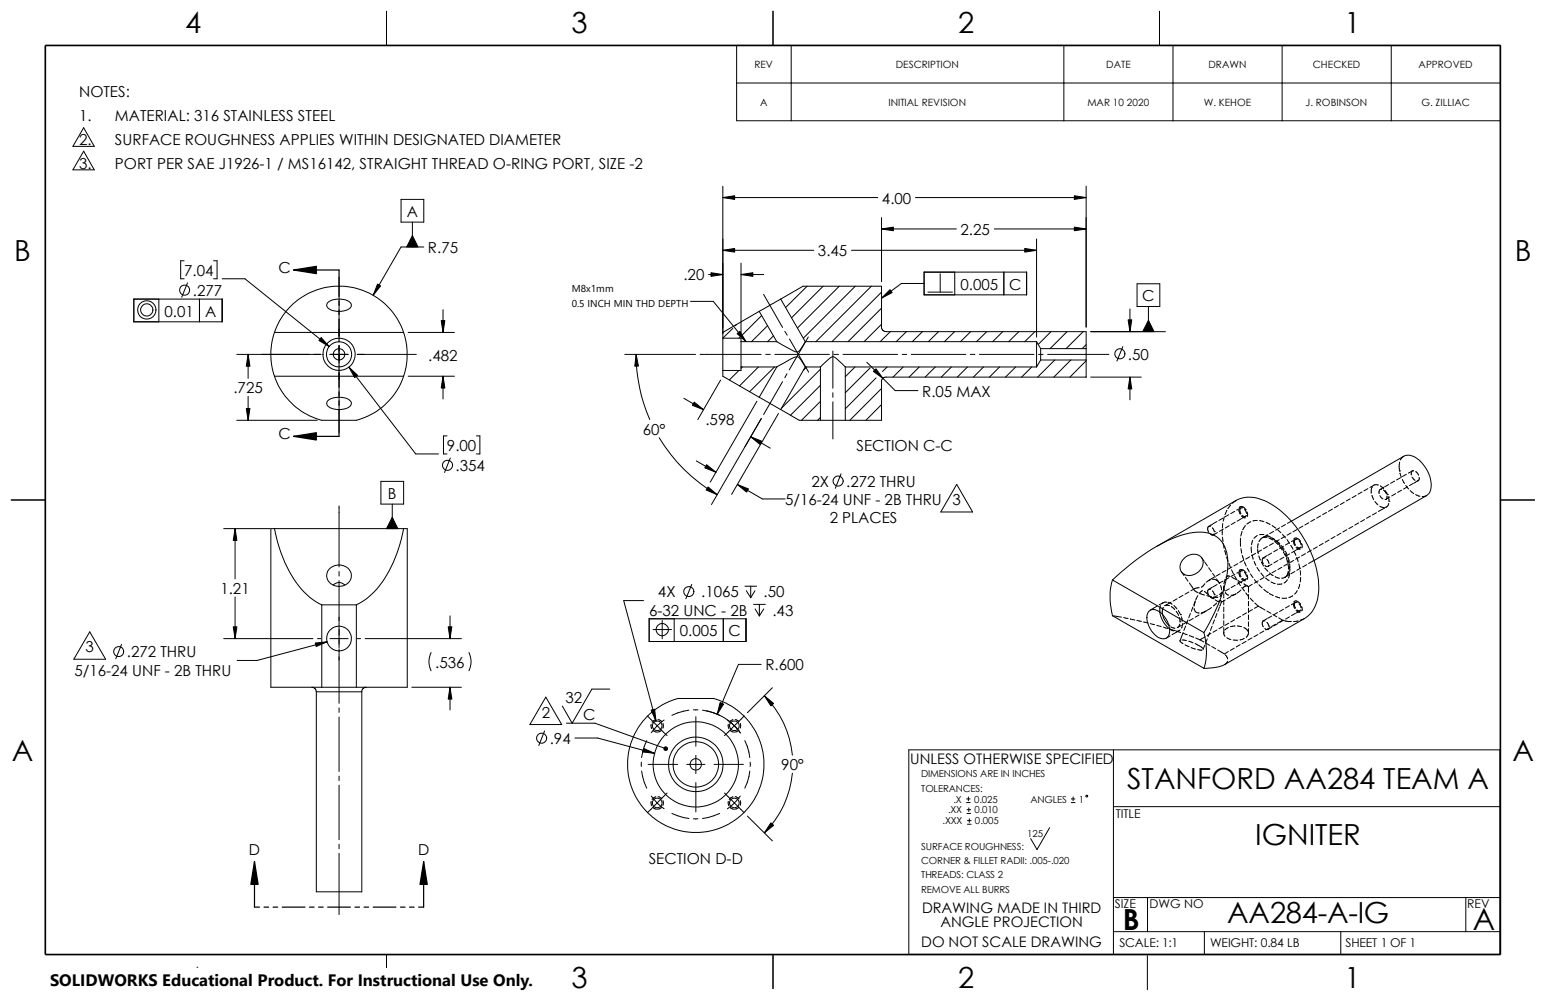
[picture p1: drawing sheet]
<svg xmlns="http://www.w3.org/2000/svg" width="432mm" height="279mm" viewBox="0 0 432 279" stroke-linecap="round" stroke-linejoin="round" font-family="sans-serif">
<g fill="none" stroke="#000" stroke-width=".28">
<path d="M107.9 3.1v9.6M205.7 12.7h213.4v21h-213.4zM215.9 3.1v9.6M221 12.7v21M297.1 12.7v21M323.8 3.1v9.6M327.6 12.7v21M358.1 12.7v21M388.6 12.7v21M23.4 35.7l2.9 5.2h-5.9zM205.7 23.2h213.4M23.4 42.2l2.9 5.3h-5.9z"/>
<path d="M112 55.7h6.4v6.4h-6.4zM201.9 52v42.5M201.9 55.2h43.3M255.7 55.2h47.7M303.4 52v39.4M51.4 72.9h-.9v5h.9M52.4 79l-1.6 4.1M59.6 72.9h1v5h-1M62.1 77.9h6.3l23.5 18.9M94.7 77.4v16.5M115.2 62.1v6.9M118.4 69h-6.4l-7.8 13.5"/>
<path d="M197.9 76.7h4M201.9 69.9h25.4M207 73.5v19.7M207 76.7h6.3M225.4 80l-6 5.9M229.9 80l-8.8 8.8M234.4 80l-11.7 11.7M237.8 69.9h51.7M238.9 80l-14.5 14.5M243.4 80l-15.5 15.5M246.2 60.8v17.9M246.2 64h20.9"/>
<path d="M258.1 79.2h-6.3l-5.6 4.1M258.1 76h28.6v6.4h-28.6zM262.6 76.5v5.1M266.7 76v6.4M277.7 64h25.7M280.4 76v6.4M289.5 66.8v27.4M317.6 79.3h6.3v6.3h-6.3zM37.4 83.6h24.7v6.3h-24.7zM44.4 83.6v6.3M55.7 83.6v6.3M66.1 99h23.5"/>
<path d="M69.3 99v6.7M76.7 92.9l-.6 2.1-.5 3 .2 3.7 .9 3.4M76.7 92.9a19.1 19.1 0 0 1 18-12.9 19.1 19.1 0 0 1 18 12.9M76.7 92.9h36M91.5 84.6a5.4 5.4 0 0 1 6.3 0 1.19 1.19 0 0 1-.7 1.9 5.4 5.4 0 0 1-5.7-.6l-.2-.6zM92.2 99h5M94.7 96.5v5.1M99.8 99h16.5M112.7 92.9l.6 2 .4 3-.1 3.3-.9 3.9M114 92.9h12.9M123.7 86.5v6.4M174.5 99h19.8"/>
<path d="M177.7 99a45.8 45.8 0 0 0 3.8 18.2M192.9 84.2h6.3l9.2 11.3M195.5 99h17.1M201.9 94.5v9M201.9 94.5h5.1v1M204.7 91.7l-2.8 2.8M205.7 90.6l-.3 .4M206.7 94.2l-.3 .3M207 95.5v7M207 95.5h10M212 87l5 8.5M212 87l-10.1 5.9"/>
<path d="M212.7 88.2l-5.3 5.3M213.3 82.3l5.3 9.2M213.9 99h1.2M214.4 91l-4.5 4.5M216 93.9l-1.6 1.6M216.4 99h15.2M217 95.5l1.1 .6a14.9 14.9 0 0 0 4.6 2.2l.8-.6 1.4-2.2M218.1 83.6l-6.1 3.4M218.1 83.6l6.2-3.6h21.9v11.7l.3 .5 .6 .4 56.3 .1v4.7M218.1 83.6l6.8 11.9M219.2 92.6l.7 1M220.5 94.7l5.3 9.3"/>
<path d="M224.9 95.5h64.6M225.8 94.1l-5.4 9.2M232.6 98.1v10.4M232.9 99h1.3M235.5 99h15.2M246.2 81.6l-13.8 13.9M246.2 86.1l-9.3 9.4M246.2 90.6l-4.9 4.9M248.7 92.7l-2.9 2.8M252 99h1.2M253.2 92.7l-2.9 2.8M254.5 99h15.2"/>
<path d="M257.6 92.7l-2.8 2.8M259.2 81.6h6.8M262.1 92.7l-2.8 2.8M266.6 92.7l-2.8 2.8M271 99h1.3M271.1 92.7l-2.8 2.8M273.6 99h15.2M275.6 92.7l-2.8 2.8M280.1 92.7l-2.9 2.8M284.6 92.7l-2.9 2.8M289.1 92.7l-2.9 2.8M289.5 95.5v7"/>
<path d="M289.5 95.5l1.2 1.9M290.1 99h1.2M290.7 97.4v3.2M290.7 97.4h12.7M292.6 99h17.1M293.5 92.7l-3.5 3.5M298 92.7l-4.7 4.7M302.5 92.7l-4.7 4.7M303.4 97.4v3.2M303.4 96.3l-1.1 1.1M304.6 92.7h20.9M313.6 96.9l-1.6 4"/>
<path d="M315.6 86.3v6.4M320.8 85.6v7.1M66.1 117.4h22.5M69.3 110.7v6.7M76.7 105.1a19.2 19.2 0 0 0 13.2 12.3h9.6a19 19 0 0 0 13.2-12.3M76.7 105.1h36M91.5 112a5.4 5.4 0 0 1 6.3 0 1.19 1.19 0 0 1-.7 2 5.4 5.4 0 0 1-5.7-.7l-.2-.5zM94.7 104.1v16.5M97.5 102.6l18.6 24.2h6.4M114 105.1h12.9M123.7 105.1v6.4M191 111.3l5.5 3.2"/>
<path d="M201.3 106.2l-6.4 11M201.9 103.5v1.6l10.1 5.9M206.4 103.5l-2.7 2.7M207 102.5h10M207 102.5v1h-5.1M207.3 102.5l-.3 .4M211.4 112.1l-13 22.6M211.8 102.5l-5.3 5.3M212 111l6.1 3.4M216.3 102.5l-6.9 6.9M217 102.5l.7-.4a15.9 15.9 0 0 1 5-2.4 6.9 6.9 0 0 1 2.2 2.7v.1M217 102.5l-5 8.5"/>
<path d="M217.4 115.5l-13.1 22.6M218.1 114.4l5.1 3h6M218.6 106.6l-5.3 9.2M219.8 104.4l-.6 1.1M224.9 102.5h4.3M224.9 102.5l-6.8 11.9M225.3 102.5l-.9 .9M229.2 102.5l2.6-2.4 .9-.4 .7 .3 2.7 2.5M229.2 117.4h6.9M229.2 116.6l-.9 .8M229.2 103.2l-10.9 10.8M229.2 107.7l-8.4 8.3"/>
<path d="M229.2 112.1l-5.3 5.3M229.2 102.5v14.9M232.6 109.7v1.3M232.6 112.3v10.3M236.1 102.5h53.4M236.1 102.5v14.9M238.8 102.5l-2.7 2.7M242.1 101.2l7.9 7.9h6.4M243 102.8l-6.9 6.9M244.7 105.6l-8.6 8.6M246.2 108.5l-8.8 8.9M246.2 113l-4.3 4.4"/>
<path d="M247.8 102.5l-1.3 1.3M252.3 102.5l-2.9 2.9M256.8 102.5l-2.9 2.9M261.2 102.5l-2.8 2.9M265.7 102.5l-2.8 2.9M270.2 102.5l-2.8 2.9M274.7 102.5l-2.8 2.9M279.2 102.5l-2.8 2.9M283.7 102.5l-2.9 2.9M288.2 102.5l-2.9 2.9M290.7 100.6h12.7M290.7 100.6l-1.2 1.9"/>
<path d="M294.6 100.6l-4.8 4.8M299.1 100.6l-4.8 4.8M303.4 100.6v4.8h-56.3l-.6 .4-.3 .5v11.1h-10.1M303.4 100.8l-4.6 4.6M303.4 105.3l-.1 .1M304.6 105.4h14.2M315.6 105.4v6.3M3.1 139.7h9.6M106.4 134.5h6.3v6.3h-6.3zM124.8 121.8h-.9v5h.9M125.8 128l-1.6 4M133.1 121.8h.9v5h-.9"/>
<path d="M184.1 122.3a45.2 45.2 0 0 0 16.2 15.9M194.5 128.8l5.5 3.2M206 135.4l6.9 4h6.4M208.1 124.8l4.5-7.9-13.9 24.1M209.7 122l5.4 3.2M234.9 132.4l-1.6 4M267.2 135.3l4.5 7.7h-8.9zM345.2 139.9l-1 .7M377.1 139.4l-1.1 .6M378.8 138.4l-1.1 .7M380.4 137.5l-1.1 .6M382.1 136.5l-1.1 .7"/>
<path d="M383.2 138.4l.5 1.2M383.3 136l-.3 .8v1M383.7 135.5h1.2M383.7 135.6l-1.1 .6M385.4 136.8l-.2 1.1M385.4 138.5l.8 .9M385.5 135.8l1 .8M385.9 136.7l-.5 .1M386.5 136.9l.7 1.1M386.5 136.1l-1.1 .7M386.9 137.1l.6 1.1M387.4 138.6l-.1 .7-.5 .3"/>
<path d="M387.5 138.2h.1M387.7 138.8l.2 1.2M387.9 135.4l-1.1 .6M388.2 138.9l-1.1 .6M389.5 134.4l-1.1 .6M389.8 137.9l-1.1 .7M390.9 131.6h.1M390.9 129.1v2.5M391 132.2l.4 1.2M391.2 133.5l-1.1 .6M391.5 136.9l-1.1 .7M391.7 134l.6 1.1"/>
<path d="M391.9 127.6l-.8 .9M392.6 135.6l.8 1M392.8 132.5l-1.1 .6M393.1 136l-1.1 .7M393.9 137.1l.9 .8M394.4 133.3l.8 .9M394.5 131.6l-1.1 .6M394.8 135l-1.1 .7M394.8 131.5l-.5 .3-.1 .9M395.4 138.2l1.2 .4M395.4 131.7l.8 1.1M396.1 134.3l-1.1 .7"/>
<path d="M396.4 133.4l-.1 .7-.4 .3M398.4 138.5a4.2 4.2 0 0 0 1.1-4.8 8.9 8.9 0 0 0-5.7-6.5l-1.7 .3-32.5 18.7M398.4 138.5l-1.2 .2M398.4 138.5l-32.9 18.9M419.1 139.7h9.5M62.5 147.7h12.9M65.7 147.7v14.1M76.7 147.7h-1.1v44.3h14.3M76.7 147.7a34.3 34.3 0 0 0 9 18.5l2.4 1.9 1.8 .9M76.7 147.7h36M92.1 158.8a3.5 3.5 0 0 1 3.7-.8 3.5 3.5 0 0 1 2.3 3 3.5 3.5 0 0 1-3.4 2.8 3.5 3.5 0 0 1-3.5-2.8l.3-1.4zM94.7 141.4v17"/>
<path d="M94.7 159.7v1.3M109.6 140.8v6.9M112.7 147.7a34.3 34.3 0 0 1-9 18.5l-1.6 1.3-2.6 1.5M112.7 147.7h1v44.3h-14.2M323 152.7l22.3-12.9a9.4 9.4 0 0 1 9.1 .7 29.4 29.4 0 0 1 13.9 24.8 9 9 0 0 1-3.9 7.5M330 159.8l.7 1M330.6 156.1a3.2 3.2 0 0 1 5.3 .2 3.7 3.7 0 0 1-1.5 3.7 3.7 3.7 0 0 1-4.1 .2 2.75 2.75 0 0 1 .3-4.1zM335.6 155.8l.7 1M336.5 157.1l.7 1M337.5 147.2l-.2 .8 .3 .8M337.6 158.6l.7 1.1M338 149.2l.6 .3 .4-.1"/>
<path d="M338.1 147.1l-.6 .1M338.6 147.4l.6 1.1M338.7 146.5l-1.2 .6M339.1 149.2l-.1 .2M339.2 148.5h.1M339.9 145.7l-1.1 .6M340 148.8l-1.1 .6M341.4 148.2v1.2M341.4 150.1l.2 1.2M341.5 146.3l-.1 1.2M341.5 144.8l-1.1 .6M341.6 151.9l.3 1.3"/>
<path d="M341.7 147.8l-1.1 .7M341.9 144.4l-.3 1.2M342.1 153.8l.3 1.2M342.4 159.4l-1.1 .6M342.6 155.7l.4 1.1M342.6 142.7l-.5 1.1M342.6 142.6v.1M343.2 143.8l-1.1 .6M343.2 157.4l.5 1.2M343.3 146.9l-1.1 .6M343.7 141.1l-.8 1M344 159.2l.5 1.1"/>
<path d="M344.1 158.4l-1.1 .6M344.8 142.9l-1.1 .6M345 145.9l-1.1 .7M345.7 157.5l-1.1 .6M346 142.5l.4 1.2M346.1 159.5a.71 .71 0 0 1 1.1-.2l.8 .7M346.1 141.9a1.1 1.1 0 0 1 1.9 .5v.1M346.5 150.4v2.3M346.5 141.9l-.2 .6 .3 1M346.5 141.9l-1.1 .6M346.5 159.5l-1.1 .6M346.6 153.3l.2 1.3"/>
<path d="M346.6 145l-1.1 .6M346.8 144.2l.8 .5h.3M346.9 148.5l-.4 1.3M347 155.2l.3 1.2M347 144l.6 .3 .5-.3M347.1 148h.1M347.1 159.5a.89 .89 0 0 0-.9 .6 .89 .89 0 0 0 .4 1M347.1 141.9h-.6M347.4 156.5l-1.1 .6M347.6 157l.5 1.2M347.6 159.9l.5 1.1M347.6 142.3l.5 1.1"/>
<path d="M347.8 146.9l-.7 1.1M347.9 144.3l-1.1 .6M348.3 143l.2 .8-.1 .5M348.3 158.7l.7 1.1M349 155.6l-1.1 .6M349.3 145.8l-1.1 .6M349.5 152.8v1.6M349.7 155l.3 1.3M349.9 151l-.4 1.2M350.3 156.8l.5 1.2M350.7 154.6l-1.1 .6M351.1 158.5l.7 1.1"/>
<path d="M351.2 145.4l-1.3 .1M351.2 149.6l-1 .8M351.3 153.4l.2 1.3M351.4 151.9l-.1 1.3M351.6 155.3l.4 1.2M351.8 145.5l1.2 .3M352.3 157.1l.6 1.1M352.3 153.7l-1.1 .6M352.4 150.3l-.8 1M352.8 155.9l-.2 .9 .2 .7M353 149.4h-1.2M353.3 158l.5 .3 .4-.1 .1-.2"/>
<path d="M353.3 158.7l.8 .9M353.4 155.9h-.6M353.6 146l1.2 .5M353.7 149.5l1.1 .5M353.8 150.1l-1.2 .2M353.8 156.3l.6 1.1M353.9 155.2l-1.1 .7M354 152.7l-1.1 .6M354.1 149.4l-1.5 .8M354.2 150l-1.2 .1M354.4 157.4h.1M354.4 150.3l1.1 .6"/>
<path d="M354.9 150.2l1.1 .5M355.2 154.5l-1.1 .7M355.3 157.6l-1.1 .6M355.3 146.9l1.1 .7M355.3 150.4l1.1 .8M355.6 151.8l-1.1 .6M355.7 148.5l-1.1 .6M356 151.3l1 .8M356.4 151.2h.1M356.4 159.4l-1.1 .7M356.5 151.1l1 .9M356.8 151.6l.8 1"/>
<path d="M356.8 148l1 .8M356.8 153.5l-1.1 .7M356.9 156.6l-1.1 .7M357.3 150.8l-1.1 .6M357.4 152.7l.7 1M357.4 147.5l-1.1 .6M357.9 152.4l.7 1.1M358 153.1l.7 1M358 158.5l-1.1 .6M358.2 149.3l.8 1M358.4 154.2l.6 1.1M358.5 152.6l-1.1 .6"/>
<path d="M358.6 155.7l-1.1 .6M358.9 149.9l-1.1 .6M359 154l.5 1.2M359 154.7l.5 1.2M359 146.6l-1.1 .6M359.3 155.9l.3 1.2M359.5 150.7l.6 1.1M359.7 157.5l-1.1 .7M359.7 156.5l.3 1.2M359.7 155.7l.4 1.3M359.7 157.8l.1 1.2M359.8 159.6l-.4 1.2"/>
<path d="M360.1 159.5l-.5 1.1M360.1 158.3l.2 1.3M360.1 151.6l-1.1 .7M360.2 157.6v1.2M360.2 154.7l-1.1 .7M360.5 152.4l.6 1.1M360.6 148.9l-1.1 .6M361.2 151.3l.5 1.1M361.3 156.6l-1.1 .6M361.4 150.7a1.1 1.1 0 0 1 1.8 .5l.1 .1M361.4 154l.5 1.2M361.7 159.7l-1.1 .6"/>
<path d="M361.8 150.7l-1.1 .6M361.9 153.8l-1.1 .6M362 153l.5 .3 .6 .2M362.2 155.7l.4 1.3M362.2 152.8l.6 .3 .4-.1M362.2 148l-1.1 .6M362.3 150.7l-.7 .2v1l.2 .4M362.8 157.6l.2 1.2M362.8 151.1l.6 1.1M363 155.6l-1.1 .7M363.1 159.4l.1 1.3M363.1 153.1l-1.1 .6"/>
<path d="M363.3 152.8l-.1 .2M363.3 158.7l-1.1 .6M363.5 151.8l.2 .8-.1 .5M363.9 147l-1.1 .6M364.6 154.7l-1.1 .6M365 157.8l-1.1 .6M365.5 146l-1.1 .7M366.3 153.7l-1.1 .6M367.2 145.1l-1.1 .6M367.9 152.8l-1.1 .6M368.9 144.1l-1.2 .7M369.6 151.8l-1.1 .6"/>
<path d="M370.5 143.2l-1.1 .6M371.2 150.9l-1.1 .6M372.2 142.2l-1.1 .7M372.9 149.9l-1.1 .6M373.8 141.3l-1.1 .6M374.5 149l-1.1 .6M375.5 140.3l-1.1 .7M376.2 148l-1.1 .6M377.8 147.1l-1.1 .6M379.5 146.1l-1.1 .6M381.1 145.2l-1.1 .6M382.8 144.2l-1.1 .6"/>
<path d="M384 140.1l.9 1M384.4 143.3l-1.1 .6M385.4 141.4l1.2 .4M386.1 142.3l-1.1 .6M387.2 141.6l-1.1 .7M387.9 140.6l-.2 .6-.5 .5M387.9 140h.1M25.1 176.5l4.4 7.7h-8.9zM62.5 178.4h24.9M65.7 166.8v11.6M88.7 178.4h.9M89.9 169v23"/>
<path d="M89.9 169h9.6M91.4 179.3l-19.6 5.2h-5.5M92.2 178.4h5M93 163.4a2.21 2.21 0 0 1 3.3 0M94.7 162.2v18.8M99.5 169v23M99.8 178.4h.9M102 178.4h26.9M125.7 172.1v6.3M179.7 167.8h-5.5l9 33.7M181.3 172.9h27.1v6.3h-27.1zM182.4 175.9h5.1"/>
<path d="M185 173.4v5.1M188.3 172.9v6.3M193.2 163.3l-1.6 4M202 172.9v6.3M208.1 163.8h3.2M208.4 165.1l1.3 1.9M209.7 163.8v3.2M210.5 168.9h3.2M210.9 165.1l-1.2 1.9M210.9 170.1l1.2 2M212.1 168.9v3.2M213.3 170.1l-1.2 2"/>
<path d="M310.7 162.1a53.7 53.7 0 0 1 19.2-12.5 12.2 12.2 0 0 1 9.4 .1 8 8 0 0 1 3.6 7.4 36.3 36.3 0 0 1-5.1 16.9l-1.5 2.7M310.7 162.1a18.6 18.6 0 0 0 0 9.9M310.7 172l2.5 .4M310.7 162.1l25.6 14.6M310.7 172l25.6 14.7M312 172.2v.1M313.8 172.6l1.3 .2M315.7 172.9l1.2 .3M317.5 173.4l1.3 .2M319.4 173.8l1.2 .3M320.8 170.9a2.44 2.44 0 0 1 3.6 .5 6.1 6.1 0 0 1 1.9 6.3 2.28 2.28 0 0 1-3.6-.2 6.3 6.3 0 0 1-2.1-6.2zM321.3 174.2l1.2 .3"/>
<path d="M323.1 174.7l1.2 .3M323.2 169.3l-1.9 1.2M324.1 169.2a6.5 6.5 0 0 0 2.5 6.5M324.9 168.4l-.4 .3M324.9 168.4l-1.1 .6M324.9 169.7a4.6 4.6 0 0 0 1.6 5M325 175.2l1.1 .4M325.4 169.2h1.2M325.6 168.2h.1M325.6 168.2l-.7 .2M326.2 168.3l1.2 .5M326.5 174.7h.1"/>
<path d="M326.6 169.2h.1M326.7 175.8l1.1 .5M326.8 175.8l1.2 .3M326.8 177.7l-1 .6M327 175.1l1.2 .4M327.1 168.2l-1.8 1M327.2 169.5l.9 .8M327.9 169.2l.8 .9M328 176.1h.1M328.5 170.8l.6 1.1M328.6 176.3l1.2 .4M328.8 167.3l-1.1 .6"/>
<path d="M329.1 170.6l.6 1.1M329.4 172.5l.2 1.2M329.4 176.2l-2 1.1M329.5 174.4l-.1 .5-.6 .5M329.6 173.7h.1M329.6 176l-.5 .3-.6 .1M329.7 171.7h.1M329.9 172.3l.3 1.3M329.9 174.7l-1.1 .6M330.2 178.8l1.2 .2M330.3 174.2l-.3 1.3M330.4 176.9l1.2 .4"/>
<path d="M330.4 166.3l-1.1 .7M330.5 176.7l-.9 2.2v.3l.8 .6M331.1 161.3l.7 1.1M331.1 175l-.4 1.1M331.6 173.7l-1.1 .7M331.8 173.2l-.5 1.2M332 179.2l1.2 .4M332.1 165.4l-1.1 .6M332.2 177.6l1.2 .4M332.2 162.9l1.3 2M332.5 171.4l-.5 1.2M333.2 169.6l-.5 1.2"/>
<path d="M333.2 172.8l-1.1 .6M333.5 170a1.3 1.3 0 0 0 1.4 1.2M333.6 164.9l1 .7M333.8 168.1l-.3 1.3M333.8 179.8l1.1 .6M333.9 167.9l-.5 1.1M334 178.3l2.3 1.1M334.6 166.4l-.6 1.2M334.9 171.8l-1.1 .7M334.9 164.2l-1.2 .2-1.1 .7M335.2 165.9l1.2 .3M335.8 165l-.9 .9"/>
<path d="M336.3 176.7a17.6 17.6 0 0 1 0 10M336.4 165.2l1 .8M336.5 163.1l-.9 .9M336.6 177.9l-1.5 .9M336.8 170.7l-1.2 .5M336.8 179.7l1.1 .6M337.1 166.4l1.2 .3M337.2 170.5l-1.8 1M337.2 178.5l-.5 1.2M337.5 164.7l-.2 .9 .3 .7M337.8 166.5l1 .8M337.9 176.7l-.5 1.2"/>
<path d="M338 162l-1.1 .7M338 166.8l.4 .2h.6M338.1 164.7h-.6M338.2 177l-1.1 .6M338.4 169.7l-1.1 .7M338.5 175l-.4 1.1M338.6 161.8l1.2 .3 .9 .9M338.6 165.1l.6 1.1M338.6 164l-1 .7M338.7 160.2l.7 1M338.8 167.3h.1M338.9 166.8l1.2 .1"/>
<path d="M339.1 166.8l-.1 .2M339.1 161.2l-1.5 1M339.2 166.2h.1M339.2 173.2l-.4 1.2M339.4 167.6l1.1 .6M339.8 161.8l.7 1M339.8 168.5l-.9 .8M339.9 176l-1.1 .7M339.9 171.4l-.4 1.2M339.9 163.3l-1.1 .7M340 166.4l-1.1 .6M340.6 169.6l-.5 1.2"/>
<path d="M340.8 160.3l-1.1 .7M340.9 163.6l.3 1.2M341.1 165.4l-.4 1.2M341.2 168.2l-.5 1.2M341.5 175l-1.1 .7M341.6 162.3l-1.1 .7M341.7 165.4l-1.1 .7M341.8 164.1l.1 .9M341.8 163.7v1.5M341.8 165.8v1.3M341.8 167.7v1.3M341.8 169.6v1.3"/>
<path d="M341.8 171.5v1.3M341.8 173.4v1.3M341.8 175.3v1.8l.3 .7M342.2 167.6l-1 .7-.3-.5-.6 .3M342.2 161.9l-.4 1.2M342.2 165.5l.4 .5 .6 .3M342.6 178.2l1.2 .5M343.1 175.3l-1 .8M343.2 174.1l-1.1 .7M343.2 161.4l-1.1 .7M343.3 164.5l-1.1 .6M343.5 161l-.6-.1-.5 .4"/>
<path d="M343.8 166.7l-1.1 .6M344.1 161.3l1.1 .6M344.4 178.8l1.3 .1M344.8 160.9l.6 1.1M344.8 173.1l-1.1 .7M344.9 160.4l-1.1 .7M344.9 174.9l-1.2 .2M345 163.5l-1.1 .7M345 166l-1.2 .3M345.3 165.9l-1.1 .6M345.4 162h.1M345.6 174.9l1.2 .2"/>
<path d="M345.7 162.2l1.1 .6M345.8 162.6l.7 1M346 160.1l.4 1.1M346.5 172.2l-1.1 .6M346.6 164.8l-1 .9M346.6 162.6l-1.1 .6M346.8 161.8l.4 .3 .7 .2M346.8 164.1l.8 1M346.8 162.8v.1M347 161.6l.6 .3 .5-.3M347.4 175.3l.9 .7 .2 .4M347.4 163.2l1.3 .7"/>
<path d="M347.5 178.4l-1.2 .4M347.9 161.9l-1.1 .6M347.9 165.7l.8 1M348 163.7h.1M348 163.7l-1 .7M348 179.2l-1.1 .6M348.1 178h.1M348.1 171.2l-1.1 .7M348.3 160.6l.2 .8-.1 .4M348.7 177l-.6 1M348.7 163.9v1.6M348.7 166.1v1.3"/>
<path d="M348.7 168v1.3M348.7 169.9v1.3M348.7 171.8v1.3M348.7 173.7v1.3M348.7 175.6v1.3M349.2 167.1l.9 .9M349.2 160.4l.8 1M349.7 178.2l-1.1 .7M349.8 163.2l-1.1 .7M349.8 170.3l-1.1 .6M350.4 161.9l.8 1M350.5 168.5l1 .9"/>
<path d="M351.3 177.3l-1.1 .6M351.4 162.3l-1.1 .6M351.5 169.4l-1.1 .6M351.5 169.4l1.8 1M351.6 163.4l.9 .9M352.2 160.1l.8 1M352.8 173.5l-.2 .9 .2 .7M353 176.3l-1.1 .7M353 164.7l1 .8M353.1 161.3l-1.1 .7M353.3 175.6l.5 .3 .5-.3M353.3 173.5h-.5"/>
<path d="M353.5 161.5l1 .8M353.8 173.9l.6 1.1M353.9 170.7l1.1 .7M353.9 172.8l-1.1 .7M354 165.5h.1M354.4 175h.1M354.5 165.8l1.1 .6M354.6 160.1l1 .7M354.6 175.4l-1.1 .6M354.7 160.4l-1.1 .6M355 162.6l1.2 .5M355.2 172.1l-1.1 .7"/>
<path d="M355.2 175.2l-1 .7M355.5 171.7l1.1 .6M356.2 161.1l1.1 .4M356.2 166.7l1.2 .3M356.3 174.4l-1.1 .6M356.8 171.2l-1.1 .6M356.9 174.2l-1.1 .7M357.2 172.6l1.1 .7 2.4 .4M358.1 163.1l-1.3 .1M358.2 173.3l-1.4 .8M358.5 170.2l-1.1 .7M358.5 173.3l-1.1 .6"/>
<path d="M358.9 161.2v.1M358.9 161.3l-.9 .2M359.2 161.1l-.3 .2M359.3 167.1h-1.2M359.4 160.8h.1M359.5 162l-.9 .9M360 160.6l-1.1 .7M360.1 169.2l-1.1 .7M360.2 160.2l-.3 1.3M360.2 172.3l-1.1 .7M361.1 166.4l-1.1 .6M361.2 168.8l.4 1.2"/>
<path d="M361.4 168.2l.1-.1a1.38 1.38 0 0 1 1.8 .8M361.8 168.4l-.3 .6 .4 .9M361.8 168.3l-1.1 .7M361.8 171.4l-1.1 .6M362 170.6l.5 .3 .6 .2M362.2 170.4l.6 .3 .4-.1 .1-.2M362.3 168.3l-.5 .1M362.3 165l-.7 1M362.6 173.5l-1.3 .2M362.8 168.7l.6 1.1M363 163.2l-.4 1.2M363.1 170.6l-1.1 .7"/>
<path d="M363.3 161.3l-.2 1.3M363.5 169.5l.2 .7-.1 .5M364.4 172.8l-1.2 .5M364.4 172.8l-22.3 12.9M34 180l-1.7 4.1M87.1 192l.9 .4 .3 .9M88.3 193.3h12.7M88.3 193.3v55.9h12.7v-55.9M89.9 192h9.6M94.7 181.3v15.2M94.7 197.8v1.3M102.3 192l-.9 .4-.4 .9"/>
<path d="M115 192h13.9M120.4 182.3a5.7 5.7 0 0 0 0 5.1M125.7 192v6.4M131 182.3a5.7 5.7 0 0 1 0 5.1M152.4 194.8l4.5 7.6h-8.9zM170.3 192.5h-5l-5.5 9.6-2.7-4.8M192.4 198.4l-3.1 .8-1.6 .7M193.7 198.3h1.2M196.2 198.4l3.2 .8 1.6 .7M197.3 198.6a15.1 15.1 0 0 1 9.5 6.2M199.2 195.1l3.7 1.4 3.5 2.3 2.8 2.8 1.8 2.7 1.4 3.3 .8 3.1 .2 4-.6 3.7-1.4 3.7-2.3 3.5-2.9 2.8-2.7 1.9-3.2 1.3-3.2 .8-3.9 .2-3.7-.6-3.7-1.4-3.6-2.3-2.7-2.8-1.9-2.7-1.4-3.3-.7-3.1-.2-4 .6-3.7 1.4-3.7 2.3-3.5 2.8-2.8 2.7-1.9 2.6-1.1 1.8-.5h9.7M212.6 185.6h-6.4l-5.9 14"/>
<path d="M213.5 194.4a26.9 26.9 0 0 1 7.8 16.6M215.7 192.2l-7 6.9M331 180.2l1.1 .5M332.7 180.9l1.2 .5M334.5 181.5l1.2 .1M334.9 180.4l1 .7M336.5 180.3l-.5 1.2M338.5 180.6l1.1 .7M340.1 181.6l1.9 1.1M342.1 185.7a13.4 13.4 0 0 1-5.8 1M342.1 185.6v.1M342.3 183l.6 1.1"/>
<path d="M342.9 184.7l-.8 .9M343.1 182l-1.1 .7M344.7 181.1l-1.1 .6M346.4 180.1l-1.1 .7M94.7 200.3v15.3M94.7 216.8v1.3M94.7 219.4v15.2M152.1 204.2l-1.6 4.1M158.2 202.1h8l19.7 7.1M160.6 206.2h6.3l15.9 4.3M179.1 212.9v1.3M179.2 215.4l.8 3.3 .6 1.5"/>
<path d="M180.6 206.9l-.6 1.6-.8 3.2M180.8 200l2.8 2.8M181 213.6h8.3M181.9 202.4l.1 1.2M182.4 204l1.2 .6M183.2 201.1l-1.1 .7M183.6 202.8l-1.7 1.9M183.6 202.8l2.7 2.7M183.8 201l1.1 .6M184.8 204l-.7 .5h-.4M185.2 202.2l.1 .6-.2 .7M185.5 201.2l-1.9 1.6"/>
<path d="M191.8 213.6h5.1M194.4 200.2v8.3M194.4 211v5.1M194.4 218.7v8.2M199.4 213.6h8.2M203.2 201.2l1.9 1.6M203.4 202.4l.2 1.2M203.7 201.8h.1M203.9 204l1.2 .6M204.7 201.1l-1 .7M205.1 202.8l1.7 1.9M205.1 202.8l-2.7 2.7"/>
<path d="M205.3 201l1.1 .6M206.4 204l-1.1 .5M206.8 202.2l.1 .6-.2 .6M207.9 200l-2.8 2.8M208 206.9l.7 1.6 .7 3.2M209.4 215.4l-.7 3.3-.7 1.5M209.5 212.9v1.3M221.3 216a26.9 26.9 0 0 1-7.8 16.7M253.8 209.5h165.1v57.2h-165.1zM311 209.5v57.2M94.7 235.9v1.3M94.7 238.4v17.1"/>
<path d="M181.9 223.9l.1 1.2M181.9 222.4l1.7 1.9M182.4 225.6l1.2 .5M183.2 222.6l-1.1 .7M183.6 224.3l1.9 1.7M183.6 224.3l-2.8 2.8M183.8 222.6l1.1 .6M184.8 225.5l-.7 .5-.4 .1M185.2 223.7l.1 .6-.2 .7M186.3 221.6l-2.7 2.7M187.7 227.3l3.2 1.1 1.5 .3M193.7 228.8h1.2"/>
<path d="M201 227.3l-3.3 1.1-1.5 .3M202.4 221.6l5.5 5.5M203.4 223.9l.2 1.2M203.7 223.3h.1M203.9 225.6l1.2 .5M204.7 222.6l-1 .7M205.3 222.6l1.1 .6M206.4 225.5l-1.1 .6M206.8 222.4l-1.9 2.2-1.7 1.4M206.8 223.7l.1 .6-.2 .7M208.7 228l7 6.9M270 224.2h1"/>
<path d="M270 223.2h1M270.1 227.3h1M270.1 226.2h1M270.2 230.3h1M270.2 229.3h1M270.5 222.7v1M270.6 225.7v1M270.7 228.8v1M293.2 231.3l-3.6 6.1-1.7-3.1M299.2 224.2h1M299.2 223.2h1M299.7 222.7v1"/>
<path d="M311 225.4h107.9M311 250.8h107.9M320.5 250.8v9.5M409.4 250.8v9.5M107.9 266.7v9.5M215.9 266.7v9.5M311 260.3h107.9M320.5 267v9.5M336.4 260.3v6.4M374.5 260.3v6.4"/>
<circle cx="41" cy="86.6" r="2.57"/>
<circle cx="41" cy="86.6" r="1.72"/>
<circle cx="51.5" cy="81.1" r="1.41"/>
<circle cx="94.7" cy="99" r="1.59"/>
<circle cx="94.7" cy="99" r="3.5"/>
<circle cx="94.7" cy="99" r="4.5"/>
<circle cx="312.8" cy="98.8" r="1.41"/>
<circle cx="125" cy="130" r="1.41"/>
<circle cx="234.1" cy="134.4" r="1.41"/>
<circle cx="94.7" cy="178.4" r="3.5"/>
<circle cx="185" cy="175.9" r="1.72"/>
<circle cx="192.4" cy="165.3" r="1.4"/>
<circle cx="33.1" cy="182.1" r="1.4"/>
<circle cx="151.3" cy="206.2" r="1.41"/>
<circle cx="183.6" cy="202.8" r="1.35"/>
<circle cx="194.3" cy="213.6" r="1.59"/>
<circle cx="194.3" cy="213.6" r="11.9"/>
<circle cx="194.3" cy="213.6" r="7.6"/>
<circle cx="194.3" cy="213.6" r="6.3"/>
<circle cx="205.1" cy="202.8" r="1.35"/>
<circle cx="183.6" cy="224.3" r="1.35"/>
<circle cx="205.1" cy="224.3" r="1.35"/>
<circle cx="303.5" cy="222.4" r=".25"/>
</g>
<path d="M12.7 12.7h406.4v254h-406.4z" fill="none" stroke="#000" stroke-width=".47"/>
<g fill="#000" stroke="#000" stroke-width=".28">
<path d="M201.9 55.2l3.3-.5v1zM300.1 54.7l3.3 .5-3.3 .5zM115.2 65.8l1.6 3.2h-3.2zM201.9 69.9l3.3-.5v1zM198.6 76.2l3.3 .5-3.3 .5zM207 76.7l3.3-.5v1zM246.2 64l3.3-.5v1zM286.2 69.4l3.3 .5-3.3 .5zM300.1 63.5l3.3 .5-3.3 .5zM69.3 99l.5 3.3h-1zM89.7 94.3l2.2 2.5-2.8-1.7zM105.5 79.4l.8 .5-2.1 2.6z"/>
<path d="M123.2 89.6h1l-.5 3.3zM177.7 99l.6 3.3h-1zM205.9 93.2l.8-.6 1.7 2.9zM248.6 80.9l.6 .8-3 1.6zM315.1 89.4h1l-.5 3.3zM320.8 89.5l1.5 3.2h-3.1zM68.8 114.1h1l-.5 3.3zM97.5 102.6l2.4 2.3-.8 .6zM123.7 105.1l.5 3.3h-1zM193.9 112.4l2.6 2.1-3.1-1.3zM243.9 103.8l.7-.8 2 2.7zM315.6 105.4l.5 3.3h-1z"/>
<path d="M197.4 129.8l2.6 2.2-3.2-1.3zM197.8 136.1l2.5 2.1-3.1-1.3zM206 135.4l3 1.2-.5 .9zM209.7 122l3.1 1.3-.5 .9zM65.7 147.7l.5 3.3h-1zM109.6 144.5l1.5 3.2h-3.2zM65.2 175.1h1l-.5 3.3zM88.1 179.7l3.3-.4-3.1 1.3zM125.2 175.1h1l-.5 3.3zM125.7 192l.5 3.3h-1zM201.1 196.3l1 .4-1.8 2.9zM213.5 194.4l2.6 2.2-.8 .6z"/>
<path d="M179.8 209.1l3 1.4-3.3-.4zM181.9 198.4l.9-.2 .4 3.3zM215.3 229.9l.8 .7-2.6 2.1z"/>
<path d="M185.5 208.8l.4-.1 .4 .1 .1 .5-.5-.1 .5 .1a.52 .52 0 0 1-.7 .3 .52 .52 0 0 1-.2-.8z" fill-rule="evenodd"/>
</g>
<path d="M82 75.4l6.3-1v2.1zM82 121.9l6.3-1v2zM71.1 240.7l1 6.4h-2zM118.3 240.7l1 6.4h-2z" fill="#000" stroke="#000" stroke-width=".34"/>
<g fill="none" stroke="#000" stroke-width=".34">
<path d="M82 75.4h12.7v7.4M94.7 84.1v1.2M94.7 86.6v1.3M94.7 89.2v6.3M94.7 96.8v1.2M94.7 99.3v1.3M94.7 114.6v7.3h-12.7M94.7 101.9v6.3M94.7 109.5v1.2M94.7 112v1.3M71.1 240.7v12.7h1.4M73.7 253.4h1.3"/>
<path d="M76.3 253.4h1.3M78.8 253.4h6.4M86.4 253.4h1.3M89 253.4h1.3M91.5 253.4h6.4M99.1 253.4h1.3M101.7 253.4h1.3M104.2 253.4h6.4M111.8 253.4h1.3M114.4 253.4h1.3M118.3 240.7v12.7h-1.4"/>
</g>
<path d="M14 270.6h135.1v8.8h-135.1z" fill="#fff"/>
<text font-size="8.5" x="411.4" y="259.8">A</text>
<g font-size="8.1">
<text x="51.7" y="9.3">4</text>
<text x="159.6" y="9.3">3</text>
<text x="267.6" y="9.3">2</text>
<text x="375.5" y="9.3">1</text>
<text x="4" y="72.8">B</text>
<text x="423.1" y="72.8">B</text>
<text x="3.3" y="212.5">A</text>
<text x="422.4" y="212.5">A</text>
<text x="314.8" y="220.3">STANFORD AA284 TEAM A</text>
<text x="350.6" y="236.1">IGNITER</text>
<text x="342.8" y="257.8">AA284-A-IG</text>
<text x="313.6" y="260">B</text>
<text x="51.7" y="276">4</text>
<text x="159.6" y="276">3</text>
<text x="267.6" y="276">2</text>
<text x="375.5" y="276">1</text>
</g>
<text font-size="4.6" x="14" y="275.6">SOLIDWORKS Educational Product. For Instructional Use Only.</text>
<g font-size="4.2">
<text x="22.1" y="27">NOTES:</text>
<text x="22.1" y="33.7">1.</text>
<text x="32.1" y="33.7">MATERIAL: 316 STAINLESS STEEL</text>
<text x="22.1" y="40.4">2.</text>
<text x="32.1" y="40.4">SURFACE ROUGHNESS APPLIES WITHIN DESIGNATED DIAMETER</text>
<text x="22.1" y="47.2">3.</text>
<text x="32.1" y="47.2">PORT PER SAE J1926-1 / MS16142, STRAIGHT THREAD O-RING PORT, SIZE -2</text>
<text x="246.3" y="56.9">4.00</text>
<text x="113.6" y="60.5">A</text>
<text x="268.3" y="65.6">2.25</text>
<text x="119.5" y="70.7">R.75</text>
<text x="228.5" y="71.6">3.45</text>
<text x="51.4" y="77">7.04</text>
<text x="77.8" y="76.2">C</text>
<text x="53.8" y="82.7">.277</text>
<text x="190.9" y="78.4">.20</text>
<text x="268.3" y="80.9">0.005</text>
<text x="281.9" y="80.9">C</text>
<text x="45.9" y="88.4">0.01</text>
<text x="57.3" y="88.4">A</text>
<text x="319" y="84.2">C</text>
<text x="119.6" y="100.8">.482</text>
<text x="315" y="100.5">.50</text>
<text x="65.2" y="109.9">.725</text>
<text x="257.5" y="110.8">R.05 MAX</text>
<text x="197" y="118.8">.598</text>
<text x="77.8" y="122.7">C</text>
<text x="124.8" y="126">9.00</text>
<text x="179.5" y="121.5">60°</text>
<text x="127.3" y="131.7">.354</text>
<text x="239.2" y="126.1">SECTION C-C</text>
<text x="226.6" y="136">2X</text>
<text x="236.3" y="136">.272 THRU</text>
<text x="108.3" y="139.4">B</text>
<text x="219.3" y="141.1">5/16-24 UNF - 2B THRU</text>
<text x="266.1" y="141.1">3</text>
<text x="231.7" y="146.2">2 PLACES</text>
<text x="61.5" y="165.9">1.21</text>
<text x="183.8" y="166.9">4X</text>
<text x="195.8" y="166.9">.1065</text>
<text x="213.3" y="166.9">.50</text>
<text x="181.3" y="172">6-32 UNC - 2B</text>
<text x="215.7" y="172">.43</text>
<text x="189.9" y="177.8">0.005</text>
<text x="203.5" y="177.8">C</text>
<text x="23.9" y="182.3">3</text>
<text x="35.4" y="183.7">.272 THRU</text>
<text x="20.8" y="188.8">5/16-24 UNF - 2B THRU</text>
<text x="121.6" y="186.6">.536</text>
<text x="213.8" y="187.3">R.600</text>
<text x="157.9" y="196.4">32</text>
<text x="151.3" y="200.5">2</text>
<text x="162.9" y="201.2">C</text>
<text x="153.5" y="207.9">.94</text>
<text x="218.2" y="215.2">90°</text>
<text x="69.5" y="239">D</text>
<text x="116.8" y="239">D</text>
<text x="181.2" y="241.3">SECTION D-D</text>
</g>
<g font-size="4.1">
<text x="254.2" y="213.4">UNLESS OTHERWISE SPECIFIED</text>
<text x="257.5" y="255">DRAWING MADE IN THIRD</text>
<text x="262.6" y="259">ANGLE PROJECTION</text>
<text x="257.3" y="264.7">DO NOT SCALE DRAWING</text>
</g>
<g font-size="3.4">
<text x="311.6" y="228.6">TITLE</text>
<text x="311.4" y="253.8">SIZE</text>
<text x="321" y="253.8">DWG NO</text>
<text x="409.8" y="253.8">REV</text>
<text x="312.6" y="264.6">SCALE: 1:1</text>
<text x="338" y="264.6">WEIGHT: 0.84 LB</text>
<text x="375.8" y="264.6">SHEET 1 OF 1</text>
</g>
<g font-size="2.8">
<text x="210.7" y="19">REV</text>
<text x="250.2" y="19">DESCRIPTION</text>
<text x="308.9" y="19">DATE</text>
<text x="337.5" y="19">DRAWN</text>
<text x="366.7" y="19">CHECKED</text>
<text x="396.2" y="19">APPROVED</text>
<text x="212.3" y="29.5">A</text>
<text x="248.1" y="29.5">INITIAL REVISION</text>
<text x="303.7" y="29.5">MAR 10 2020</text>
<text x="336.2" y="29.5">W. KEHOE</text>
<text x="364.6" y="29.5">J. ROBINSON</text>
<text x="397" y="29.5">G. ZILLIAC</text>
<text x="159.7" y="81.7">M8x1mm</text>
<text x="159.7" y="85.8">0.5 INCH MIN THD DEPTH</text>
</g>
<g font-size="2.7">
<text x="257.3" y="217.2">DIMENSIONS ARE IN INCHES</text>
<text x="257.3" y="221.2">TOLERANCES:</text>
<text x="264.8" y="227.3">.XX</text>
<text x="266.3" y="224.3">.X</text>
<text x="272.1" y="224.3">0.025</text>
<text x="272.2" y="227.3">0.010</text>
<text x="287.8" y="224.3">ANGLES</text>
<text x="301.3" y="224.3">1</text>
<text x="263.3" y="230.3">.XXX</text>
<text x="272.3" y="230.3">0.005</text>
<text x="286.9" y="233.8">125</text>
<text x="257.3" y="237.4">SURFACE ROUGHNESS:</text>
<text x="257.3" y="241.4">CORNER &amp; FILLET RADII: .005-.020</text>
<text x="257.3" y="245.4">THREADS: CLASS 2</text>
<text x="257.3" y="249.5">REMOVE ALL BURRS</text>
</g>
</svg>
